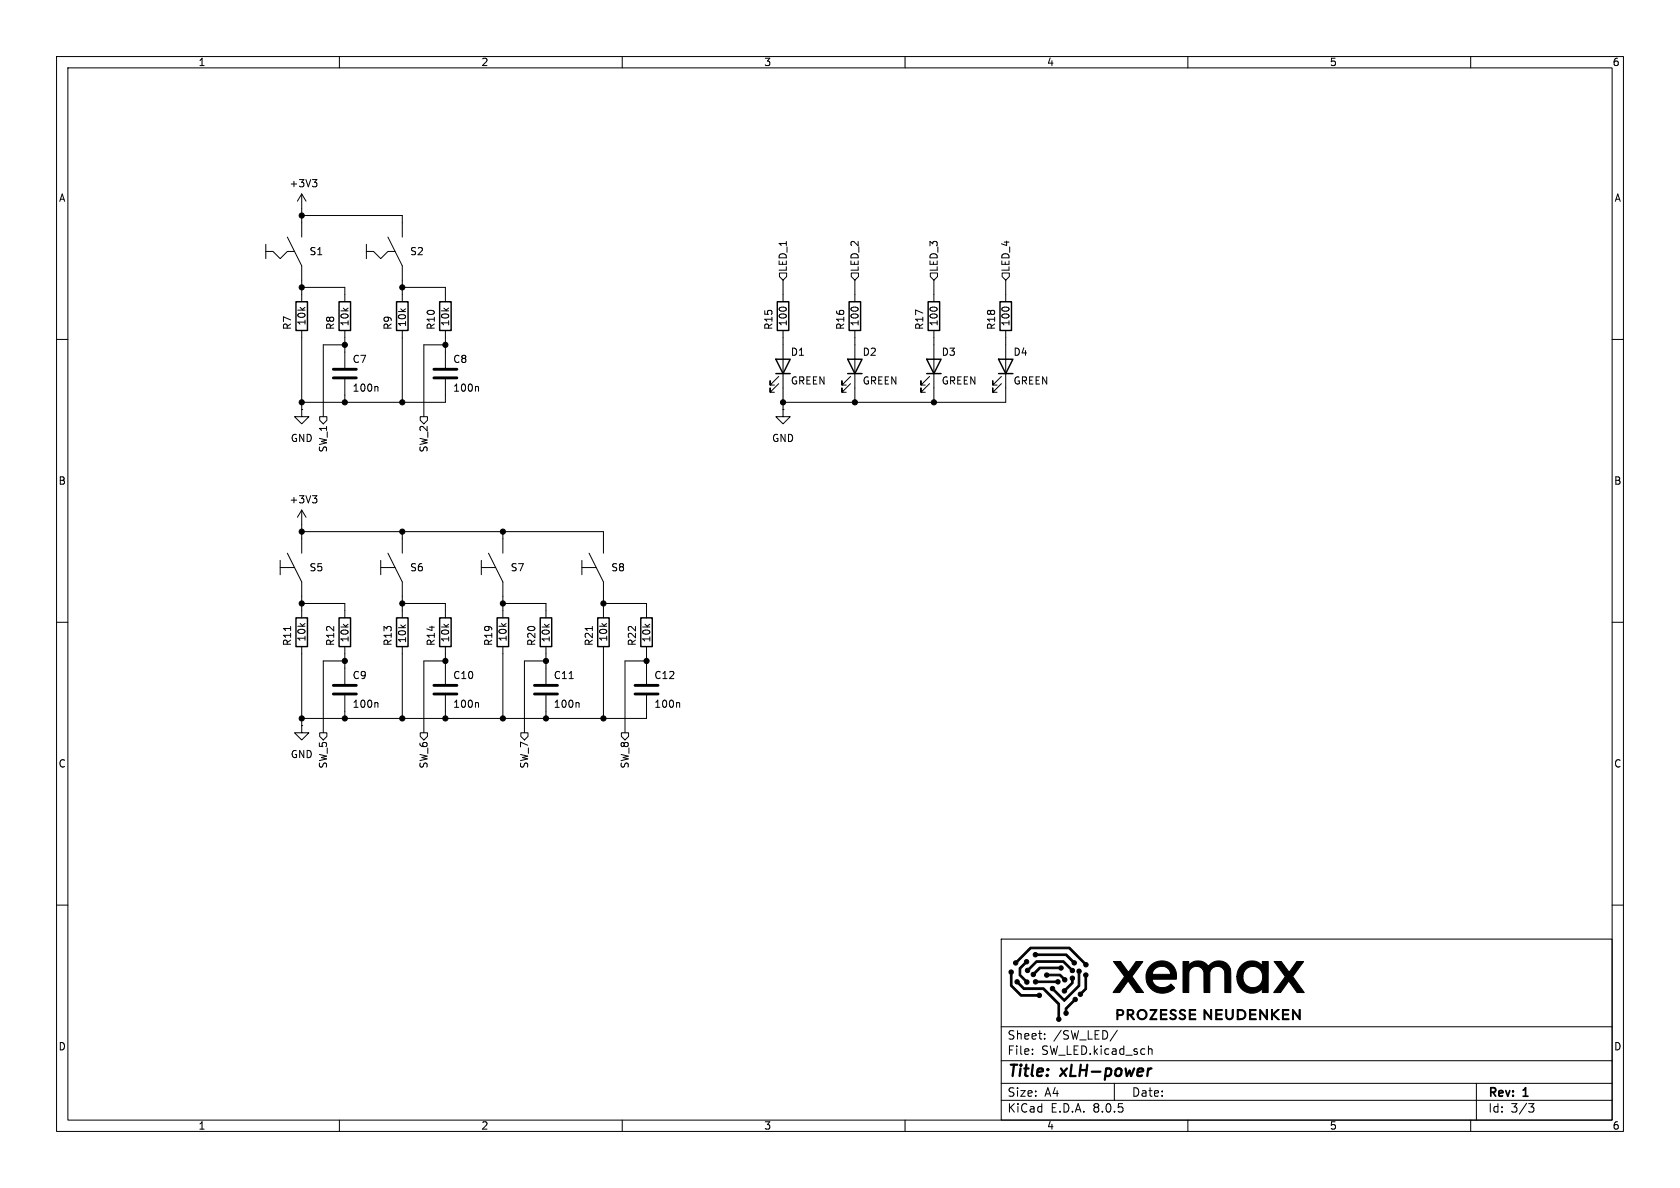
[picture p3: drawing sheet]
<svg xmlns="http://www.w3.org/2000/svg" width="297mm" height="210mm" viewBox="0 0 297 210" stroke-linecap="round" stroke-linejoin="round" font-family="sans-serif">
<g fill="none" stroke="#000" stroke-width=".18">
<path d="M10 10h277v190h-277zM12 12h273v186h-273zM60 10v2M110 10v2M160 10v2M210 10v2M260 10v2M53.3 34.3v7.6M53.3 38.1h17.8v3.8M53.3 34.3l-.7 1.3M53.3 34.3l.8 1.3M55.2 31.7h.8l-.4 .5"/>
<path d="M55.8 32.2l.2 .3v.3l-.2 .2M10 60h2M47 44.5h1.3l1.2 1.2 1.3-1.2h1.3M47 43.2v2.5M50.8 41.9l2.5 5.1v6.3M53.3 50.8h7.7v2.5M53.3 58.4v14M61 58.4v6.6M64.8 44.5h1.2l1.3 1.2 1.3-1.2h1.2M64.8 43.2v2.5M68.6 41.9l2.5 5.1v6.3M71.1 50.8h7.6v2.5"/>
<path d="M71.1 58.4v12.7M78.7 58.4v6.6M137.8 48.3h1.3v.6l-.7 .6-.6-.6zM138.4 49.5v3.8M138.4 58.4v14M150.5 48.3h1.3v.6l-.7 .6-.6-.6zM151.1 49.5v3.8M151.1 58.4v12.7M164.5 48.3h1.2v.6l-.6 .6-.6-.6zM165.1 49.5v3.8M165.1 58.4v12.7M177.2 48.3h1.2v.6l-.6 .6-.6-.6z"/>
<path d="M177.8 49.5v3.8M177.8 58.4v12.7h-39.4M285 60h2M53.3 72.4v1.3h1.3l-1.3 1.2-1.2-1.2h1.2M53.3 72.4h.1M56.5 73.7h1.3v.6l-.7 .6-.6-.6zM61 67.1v4M61 61h-3.9v12.7M66.6 68.3l.2 .2v.7M74.3 73.7h1.3v.6l-.7 .6-.6-.6zM78.7 67.1v4h-25.4M78.7 61h-3.8v12.7"/>
<path d="M84.4 68.3l.2 .2v.7M137.7 67.8l-1.6 1.5v-.7v.7h.8M137.7 66.5l-1.6 1.6v-.8v.8h.8M138.4 72.4v1.3h1.3l-1.3 1.2-1.2-1.2h1.2M138.4 72.4h.1M150.4 67.8l-1.6 1.5v-.7v.7h.8M150.4 66.5l-1.6 1.6v-.8v.8h.8M164.3 67.8l-1.5 1.5v-.7v.7h.8M164.3 66.5l-1.5 1.6v-.8v.8h.8M177 67.8l-1.5 1.5v-.7v.7h.8M177 66.5l-1.5 1.6v-.8v.8h.8M49.5 99.1v2.5"/>
<path d="M50.8 97.8l2.5 5.1v6.3M53.3 90.2l-.7 1.2M53.3 90.2v7.6M53.3 90.2l.8 1.2M53.3 94h53.4v3.8M55.2 87.6h.8l-.4 .5M55.8 88.1l.2 .3v.3l-.2 .2M67.3 99.1v2.5M68.6 97.8l2.5 5.1v6.3M71.1 94v3.8M85.1 99.1v2.5M86.4 97.8l2.5 5.1v6.3"/>
<path d="M88.9 94v3.8M102.9 99.1v2.5M104.1 97.8l2.6 5.1v6.3M10 110h2M49.5 100.3h2.6M51.4 110.7v.8M53.3 106.7h7.7v2.5M53.3 114.3v14M61 114.3v6.6M61 116.8h-3.9v12.7M67.3 100.3h2.5M71.1 106.7h7.6v2.5"/>
<path d="M71.1 114.3v12.7M78.7 114.3v6.6M78.7 116.8h-3.8v12.7M85.1 100.3h2.5M88.9 114.3v12.7M88.9 106.7h7.6v2.5M96.5 114.3v6.6M96.5 116.8h-3.8v12.7M100.6 120h.7M102.9 100.3h2.5M104.7 110.7v.8M106.7 114.3v12.7"/>
<path d="M106.7 106.7h7.6v2.5M114.3 114.3v6.6M114.3 116.8h-3.8v12.7M285 110h2M53.3 128.3v1.2h1.3l-1.3 1.3-1.2-1.3h1.2M53.3 128.3h.1M56.5 129.5h1.3v.7l-.7 .6-.6-.6zM61 122.9v4.1M66.6 124.2l.2 .2v.6M74.3 129.5h1.3v.7l-.7 .6-.6-.6zM78.7 122.9v4.1M84.4 124.2l.2 .2v.6"/>
<path d="M92.1 129.5h1.2v.7l-.6 .6-.6-.6zM96.5 122.9v4.1M102.2 124.2l.2 .2v.6M109.9 129.5h1.2v.7l-.6 .6-.6-.6zM114.3 122.9v4.1h-61M120 124.2l.2 .2v.6M10 160h2M285 160h2M177 166h108v32h-108zM60 198v2M110 198v2M160 198v2"/>
<path d="M177 194.5h108M177 191.5h108M177 187.5h108M177 181.5h108M182.5 186.3v.1M182.5 185.5v.1M184.7 183.6v.1M184.7 182.8v.1M197 191.5v3M197.5 182.1l-1.3 2M203.1 185.5h.5l.1 .9M210 198v2"/>
<path d="M260 198v2M261 191.5v6.5M270.2 195.1h1l-.5 .6 .4 .1 .1 .5-.3 .3h-.4"/>
</g>
<path d="M203.6 188.9l-.4 .1" fill="none" stroke="#000" stroke-width=".4"/>
<path d="M58.9 66.8h4.1M58.9 65.3h4.1M76.7 66.8h4.1M76.7 65.3h4.1M58.9 122.7h4.1M58.9 121.2h4.1M76.7 122.7h4.1M76.7 121.2h4.1M94.5 122.7h4.1M94.5 121.2h4.1M112.3 122.7h4M112.3 121.2h4" fill="none" stroke="#000" stroke-width=".51"/>
<g fill="none" stroke="#000" stroke-width=".25">
<path d="M52.3 53.3h2.1v5.1h-2.1zM59.9 53.3h2.1v5.1h-2.1zM70.1 53.3h2v5.1h-2zM77.7 53.3h2.1v5.1h-2.1zM137.4 53.3h2v5.1h-2zM150.1 53.3h2v5.1h-2zM164.1 53.3h2v5.1h-2zM176.8 53.3h2v5.1h-2zM137.2 63.5h2.5l-1.3 2.5zM137.2 66h2.5M149.9 63.5h2.5l-1.3 2.5zM149.9 66h2.5"/>
<path d="M163.8 63.5h2.6l-1.3 2.5zM163.8 66h2.6M176.5 63.5h2.6l-1.3 2.5zM176.5 66h2.6M52.3 109.2h2.1v5.1h-2.1zM59.9 109.2h2.1v5.1h-2.1zM70.1 109.2h2v5.1h-2zM77.7 109.2h2.1v5.1h-2.1zM87.9 109.2h2v5.1h-2zM95.5 109.2h2v5.1h-2zM105.7 109.2h2v5.1h-2zM113.3 109.2h2v5.1h-2z"/>
</g>
<g fill="#000" stroke="#000" stroke-width=".18">
<path d="M181.2 169.8a.4 .4 0 0 1 .5-.1 .4 .4 0 0 1 .1 .5 .4 .4 0 0 1-.5 .2l-.8 .8v1.1l.9 .9a.4 .4 0 0 1 .5 .4 .4 .4 0 0 1-.5 .4 .4 .4 0 0 1-.2-.6l-1-1v-1.3l.9-.9zM182.4 172l.4-.1 1-.9h3.4a.4 .4 0 0 1 .6-.2 .4 .4 0 0 1 0 .7 .4 .4 0 0 1-.6-.3h-3.3l-.8 .9a.4 .4 0 0 1-.5 .6 .4 .4 0 0 1-.2-.7zM182.8 173.3a.4 .4 0 0 1 .6 .1h3.3a.41 .41 0 0 1 .6-.1 .41 .41 0 0 1-.1 .7 .41 .41 0 0 1-.6-.3h-3.2a.4 .4 0 0 1-.5 .2 .4 .4 0 0 1-.1-.6zM178.5 171.6a.4 .4 0 0 1 .6 0 .4 .4 0 0 1-.2 .6v2l1.7 1.6h2.7a.41 .41 0 0 1 .7-.2 .41 .41 0 0 1 0 .7 .41 .41 0 0 1-.7-.2h-2.9l-1.8-1.8v-2.1l-.2-.4zM185.8 174.5a.4 .4 0 0 1 .5-.1 .4 .4 0 0 1 .1 .5l1.8 1.7 2.4-2.4v-2.1a.4 .4 0 0 1-.2-.6 .4 .4 0 0 1 .7 0 .4 .4 0 0 1-.2 .6v2.2l-2.7 2.7-2-1.9a.41 .41 0 0 1-.4-.1 .41 .41 0 0 1 0-.5zM189.3 172.7a.4 .4 0 0 1 .6 0 .4 .4 0 0 1-.2 .6v.5l-1.1 1.2a.4 .4 0 0 1-.4 .6 .4 .4 0 0 1-.4-.5 .4 .4 0 0 1 .5-.3l1.1-1.1v-.4a.47 .47 0 0 1-.1-.6zM184.8 172.1l.3-.1 .3 .2h2.1l.6 .6a.4 .4 0 0 1 .5 .4 .4 .4 0 0 1-.5 .4 .4 .4 0 0 1-.2-.6l-.6-.5h-1.9a.4 .4 0 0 1-.5 .2 .4 .4 0 0 1-.1-.6zM189.8 176.4a.4 .4 0 0 1 .7 .2 .4 .4 0 0 1-.6 .5l-1.3 1.3v.3a.41 .41 0 0 1 .1 .7 .41 .41 0 0 1-.6-.1 .41 .41 0 0 1 .2-.6v-.5l1.4-1.4zM181.4 171.3l.4-.1 1.4-1.4h4.9l1.3 1.4a.41 .41 0 0 1 .6 .3 .41 .41 0 0 1-.5 .5 .41 .41 0 0 1-.3-.6l-1.3-1.3h-4.6l-1.3 1.3a.4 .4 0 0 1-.4 .5 .4 .4 0 0 1-.2-.6zM182.8 168.5l.3-.1 .3 .2h5.2l1.1 1.2a.41 .41 0 0 1 .6 .3 .41 .41 0 0 1-.4 .5 .41 .41 0 0 1-.4-.6l-1.1-1.1h-5a.4 .4 0 0 1-.6 .2 .4 .4 0 0 1 0-.6zM191.6 172.1a.4 .4 0 0 1 .7 0 .4 .4 0 0 1-.2 .6v2.2l-.7 .7a.4 .4 0 0 1-.4 .5 .4 .4 0 0 1-.4-.4 .4 .4 0 0 1 .6-.3l.6-.7v-2l-.2-.2zM179.2 170l.5-.2 2.4-2.4h7l2.7 2.8a.41 .41 0 0 1 .6 .3 .41 .41 0 0 1-.5 .4 .41 .41 0 0 1-.3-.5l-2.6-2.7h-6.7l-2.3 2.3a.45 .45 0 0 1-.3 .5 .45 .45 0 0 1-.5-.2z"/>
<path d="M196.8 170h1.3l1.4 1.9 1.3-1.9h1.2l-1.6 2.2a.39 .39 0 0 0-.3 .4 .39 .39 0 0 0 .3 .3l1.8 2.5h-1.3l-1.5-2-.9 1.3a.92 .92 0 0 1-.8 .8l-.9-.1 2-2.8zM197.4 178.5h.4a.57 .57 0 0 1 .9 .4 .57 .57 0 0 1-.7 .6h-.4v.8h-.2v-1.2h.2a.21 .21 0 0 0 .1 .3 .21 .21 0 0 0 .2 0 .4 .4 0 0 0 .6-.4 .4 .4 0 0 0-.6-.4h-.3v.5h-.2zM199.3 178.5h.3a.54 .54 0 0 1 .8 .3 .54 .54 0 0 1-.4 .7l.6 .7-.2 .1-.7-.8h-.2v.8h-.2v-1h.2a.48 .48 0 0 0 .5 0 .48 .48 0 0 0 .2-.6l-.7-.1v.7h-.2zM203.4 170.7a2.65 2.65 0 0 1 3.2-.6 2.65 2.65 0 0 1 1.3 3h-4.2a1.94 1.94 0 0 0 3.3 .8l.4 .5a.25 .25 0 0 1 .3 .2 .25 .25 0 0 1-.3 .3 2.92 2.92 0 0 1-3.3 .3 2.92 2.92 0 0 1-1.5-3h4.4a1.67 1.67 0 0 0-1.7-1.4 1.67 1.67 0 0 0-1.6 1.4h-1.1l.3-.8zM212.8 178.5h.2l1 1.3v-1.3h.2v1.8l-1.2-1.4v1.4h-.1zM209.1 170h1.1v.6a2.18 2.18 0 0 1 3.4 .2 2.18 2.18 0 0 1 2.7-.8 2.18 2.18 0 0 1 1.3 2.5v3h-1.1v-2.8a1.41 1.41 0 0 0-.4-1.6 1.41 1.41 0 0 0-1.7 0l-.5 .8v3.6h-1l-.1-3.6a1.37 1.37 0 0 0-1.6-1 1.37 1.37 0 0 0-1 1.7v2.9h-1.1zM219.6 170.5a2.5 2.5 0 0 1 3.6 .2v-.7h1v5.5l-1-.1-.1-.7a2.6 2.6 0 0 1-3 .6 2.6 2.6 0 0 1-1.4-2.6h1a1.78 1.78 0 0 0 2.1 1.9 1.78 1.78 0 0 0 1.3-2.5 1.74 1.74 0 0 0-1.9-1.2 1.74 1.74 0 0 0-1.5 1.8h-1a2.83 2.83 0 0 1 .9-2.2zM222.7 178.5l.2 .1 1 1.3v-1.4h.2v1.8l-.2-.1-1-1.3v1.4h-.2zM224.8 178.5h.2v.8l.9-.8h.2l-.9 .8 1 1h-.3l-.9-.9v.9h-.2zM225.2 170h1.3l1.4 1.8 1.4-1.8h1.2l-2 2.6 2.1 2.9h-1.3l-1.5-2.1-1.4 2.1-1.2-.1 1.9-2.5a.29 .29 0 0 0 .1-.3 .29 .29 0 0 0-.2-.3zM228.5 178.5l.2 .1 .9 1.3 .1-1.4h.2v1.8l-.2-.1-1-1.3v1.4h-.2zM179.5 173.3a.41 .41 0 0 1 .5-.1 .41 .41 0 0 1 .2 .5l.9 .9h3.4l2.8 2.8v2.4a.4 .4 0 0 1 .2 .6 .4 .4 0 0 1-.6 0 .4 .4 0 0 1 .1-.6v-2.2l-2.6-2.7h-3.4l-1-.9a.41 .41 0 0 1-.5-.2 .41 .41 0 0 1 0-.5z"/>
<path d="M201.3 178.6a.89 .89 0 0 1 1.4 .3 .89 .89 0 0 1-.6 1.3 .89 .89 0 0 1-1.1-.8h.2a.7 .7 0 0 0 1 .6 .7 .7 0 0 0 .1-1.2 .7 .7 0 0 0-1.1 .4v.2h-.2zM203.3 178.5h1.2l-1 1.6h1v.2h-1.2l1-1.6-1-.1zM205.2 178.5h1.1v.1h-1v.6h.9v.2h-.9v.7h1v.2h-1.2zM207 178.6a.61 .61 0 0 1 .9 .1v.1a.42 .42 0 0 0-.5-.2 .42 .42 0 0 0-.3 .4l.1 .1a.61 .61 0 0 1 .7 .4 .61 .61 0 0 1-.1 .7 .61 .61 0 0 1-1-.3l.1-.1a.45 .45 0 0 0 .5 .3 .45 .45 0 0 0 .3-.4l-.2-.2a.6 .6 0 0 1-.5-.9zM208.7 178.6a.48 .48 0 0 1 .5-.2 .48 .48 0 0 1 .3 .4 .58 .58 0 0 0-.7 0 .55 .55 0 0 0 .6 .6 .55 .55 0 0 1 0 .8 .55 .55 0 0 1-.7 0l-.3-.2 .1-.2a.44 .44 0 0 0 .5 .3 .44 .44 0 0 0 .4-.5l-.2-.1a.57 .57 0 0 1-.6-.3 .57 .57 0 0 1 .1-.6zM210.2 178.5h1.2v.1h-1v.6h.9v.2h-.9v.7h1v.2h-1.2zM214.9 178.5h1.2v.1h-1v.6h.9v.2h-.9v.7h1v.2h-1.2zM216.7 178.5h.2v.5a.7 .7 0 0 0 .7 1l.2-.3v-1.2h.2v.8a.72 .72 0 0 1-.7 1 .72 .72 0 0 1-.6-1zM218.7 178.5h.5a.93 .93 0 0 1 1.1 1 .93 .93 0 0 1-1.3 .8h-.3v-.6h.2a.3 .3 0 0 0 .1 .4 .3 .3 0 0 0 .4 0 .71 .71 0 0 0 .7-.8 .71 .71 0 0 0-.8-.6h-.4v1h-.2zM220.9 178.5h1.2v.1h-1v.6h.9v.2h-.9v.7h1v.2h-1.2zM226.7 178.5h1.2v.1h-1v.6h.9v.2h-.9v.7h1v.2h-1.2z"/>
<circle cx="53.3" cy="38.1" r=".46"/>
<circle cx="53.3" cy="50.8" r=".46"/>
<circle cx="71.1" cy="50.8" r=".46"/>
<circle cx="53.3" cy="71.1" r=".46"/>
<circle cx="61" cy="71.1" r=".46"/>
<circle cx="61" cy="61" r=".46"/>
<circle cx="71.1" cy="71.1" r=".46"/>
<circle cx="78.7" cy="61" r=".46"/>
<circle cx="138.4" cy="71.1" r=".46"/>
<circle cx="151.1" cy="71.1" r=".46"/>
<circle cx="165.1" cy="71.1" r=".46"/>
<circle cx="53.3" cy="94" r=".46"/>
<circle cx="71.1" cy="94" r=".46"/>
<circle cx="88.9" cy="94" r=".46"/>
<circle cx="53.3" cy="106.7" r=".46"/>
<circle cx="61" cy="116.8" r=".46"/>
<circle cx="71.1" cy="106.7" r=".46"/>
<circle cx="78.7" cy="116.8" r=".46"/>
<circle cx="88.9" cy="106.7" r=".46"/>
<circle cx="96.5" cy="116.8" r=".46"/>
<circle cx="106.7" cy="106.7" r=".46"/>
<circle cx="114.3" cy="116.8" r=".46"/>
<circle cx="53.3" cy="127" r=".46"/>
<circle cx="61" cy="127" r=".46"/>
<circle cx="71.1" cy="127" r=".46"/>
<circle cx="78.7" cy="127" r=".46"/>
<circle cx="88.9" cy="127" r=".46"/>
<circle cx="96.5" cy="127" r=".46"/>
<circle cx="106.7" cy="127" r=".46"/>
</g>
<g font-size="2.8">
<text x="178" y="190.9">Title:</text>
<text x="187.7" y="190.9">xLH-power</text>
</g>
<g font-size="2.1">
<text x="178" y="184">Sheet:</text>
<text x="186.2" y="184">/SW_LED/</text>
<text x="178" y="186.7">File:</text>
<text x="184.1" y="186.7">SW_LED.kicad_sch</text>
<text x="178" y="196.9">KiCad</text>
<text x="178" y="194.1">Size:</text>
<text x="184.7" y="194.1">A4</text>
<text x="185.7" y="196.9">E.D.A.</text>
<text x="193.3" y="196.9">8.0.5</text>
<text x="200" y="194.1">Date:</text>
<text x="263" y="194.3">Rev:</text>
<text x="263" y="196.9">Id:</text>
<text x="267.1" y="196.9">3/3</text>
<text x="269.4" y="194.3">1</text>
</g>
<g font-size="1.8">
<text x="35" y="11.9">1</text>
<text x="85" y="11.9">2</text>
<text x="135" y="11.9">3</text>
<text x="185" y="11.9">4</text>
<text x="235" y="11.9">5</text>
<text x="285" y="11.9">6</text>
<text x="10.3" y="35.9">A</text>
<text x="51.1" y="33.3">+3V3</text>
<text x="285.3" y="35.9">A</text>
<text x="54.6" y="45.3">S1</text>
<text x="72.4" y="45.3">S2</text>
<text x="139.3" y="48.2" transform="rotate(-90 139.3 48.2)">LED_1</text>
<text x="152" y="48.2" transform="rotate(-90 152 48.2)">LED_2</text>
<text x="166" y="48.2" transform="rotate(-90 166 48.2)">LED_3</text>
<text x="178.7" y="48.2" transform="rotate(-90 178.7 48.2)">LED_4</text>
<text x="51.7" y="58.4" transform="rotate(-90 51.7 58.4)">R7</text>
<text x="54.2" y="57.6" transform="rotate(-90 54.2 57.6)">10k</text>
<text x="59.3" y="58.4" transform="rotate(-90 59.3 58.4)">R8</text>
<text x="61.8" y="57.8" transform="rotate(-90 61.8 57.8)">10k</text>
<text x="69.4" y="58.4" transform="rotate(-90 69.4 58.4)">R9</text>
<text x="72" y="57.9" transform="rotate(-90 72 57.9)">10k</text>
<text x="77.1" y="58.4" transform="rotate(-90 77.1 58.4)">R10</text>
<text x="79.6" y="57.8" transform="rotate(-90 79.6 57.8)">10k</text>
<text x="136.8" y="58.4" transform="rotate(-90 136.8 58.4)">R15</text>
<text x="139.3" y="57.8" transform="rotate(-90 139.3 57.8)">100</text>
<text x="149.5" y="58.4" transform="rotate(-90 149.5 58.4)">R16</text>
<text x="152" y="57.8" transform="rotate(-90 152 57.8)">100</text>
<text x="163.4" y="58.4" transform="rotate(-90 163.4 58.4)">R17</text>
<text x="166" y="57.8" transform="rotate(-90 166 57.8)">100</text>
<text x="176.1" y="58.4" transform="rotate(-90 176.1 58.4)">R18</text>
<text x="178.7" y="57.8" transform="rotate(-90 178.7 57.8)">100</text>
<text x="62.2" y="64.4">C7</text>
<text x="80" y="64.4">C8</text>
<text x="139.7" y="63.1">D1</text>
<text x="152.4" y="63.1">D2</text>
<text x="166.4" y="63.1">D3</text>
<text x="179.1" y="63.1">D4</text>
<text x="62.2" y="69.4">100n</text>
<text x="80" y="69.4">100n</text>
<text x="139.7" y="68.2">GREEN</text>
<text x="152.4" y="68.2">GREEN</text>
<text x="166.4" y="68.2">GREEN</text>
<text x="179.1" y="68.2">GREEN</text>
<text x="51.3" y="78.3">GND</text>
<text x="58" y="80.1" transform="rotate(-90 58 80.1)">SW_1</text>
<text x="75.8" y="80.1" transform="rotate(-90 75.8 80.1)">SW_2</text>
<text x="136.4" y="78.3">GND</text>
<text x="10.3" y="85.9">B</text>
<text x="51.1" y="89.2">+3V3</text>
<text x="285.3" y="85.9">B</text>
<text x="54.6" y="101.2">S5</text>
<text x="72.4" y="101.2">S6</text>
<text x="90.2" y="101.2">S7</text>
<text x="108" y="101.2">S8</text>
<text x="54.2" y="113.5" transform="rotate(-90 54.2 113.5)">10k</text>
<text x="61.8" y="113.7" transform="rotate(-90 61.8 113.7)">10k</text>
<text x="72" y="113.8" transform="rotate(-90 72 113.8)">10k</text>
<text x="79.6" y="113.7" transform="rotate(-90 79.6 113.7)">10k</text>
<text x="89.8" y="113.5" transform="rotate(-90 89.8 113.5)">10k</text>
<text x="97.4" y="113.7" transform="rotate(-90 97.4 113.7)">10k</text>
<text x="107.5" y="113.5" transform="rotate(-90 107.5 113.5)">10k</text>
<text x="115.2" y="113.7" transform="rotate(-90 115.2 113.7)">10k</text>
<text x="51.7" y="114.3" transform="rotate(-90 51.7 114.3)">R11</text>
<text x="59.3" y="114.3" transform="rotate(-90 59.3 114.3)">R12</text>
<text x="69.4" y="114.3" transform="rotate(-90 69.4 114.3)">R13</text>
<text x="77.1" y="114.3" transform="rotate(-90 77.1 114.3)">R14</text>
<text x="87.2" y="114.3" transform="rotate(-90 87.2 114.3)">R19</text>
<text x="94.8" y="114.3" transform="rotate(-90 94.8 114.3)">R20</text>
<text x="105" y="114.3" transform="rotate(-90 105 114.3)">R21</text>
<text x="112.6" y="114.3" transform="rotate(-90 112.6 114.3)">R22</text>
<text x="62.2" y="120.2">C9</text>
<text x="62.2" y="125.3">100n</text>
<text x="80" y="125.3">100n</text>
<text x="80" y="120.2">C10</text>
<text x="97.8" y="125.3">100n</text>
<text x="97.8" y="120.2">C11</text>
<text x="115.6" y="125.3">100n</text>
<text x="115.6" y="120.2">C12</text>
<text x="10.3" y="135.9">C</text>
<text x="51.3" y="134.2">GND</text>
<text x="58" y="136" transform="rotate(-90 58 136)">SW_5</text>
<text x="75.8" y="136" transform="rotate(-90 75.8 136)">SW_6</text>
<text x="93.6" y="136" transform="rotate(-90 93.6 136)">SW_7</text>
<text x="111.4" y="136" transform="rotate(-90 111.4 136)">SW_8</text>
<text x="285.3" y="135.9">C</text>
<text x="10.3" y="185.9">D</text>
<text x="285.3" y="185.9">D</text>
<text x="35" y="199.9">1</text>
<text x="85" y="199.9">2</text>
<text x="135" y="199.9">3</text>
<text x="185" y="199.9">4</text>
<text x="235" y="199.9">5</text>
<text x="285" y="199.9">6</text>
</g>
</svg>
